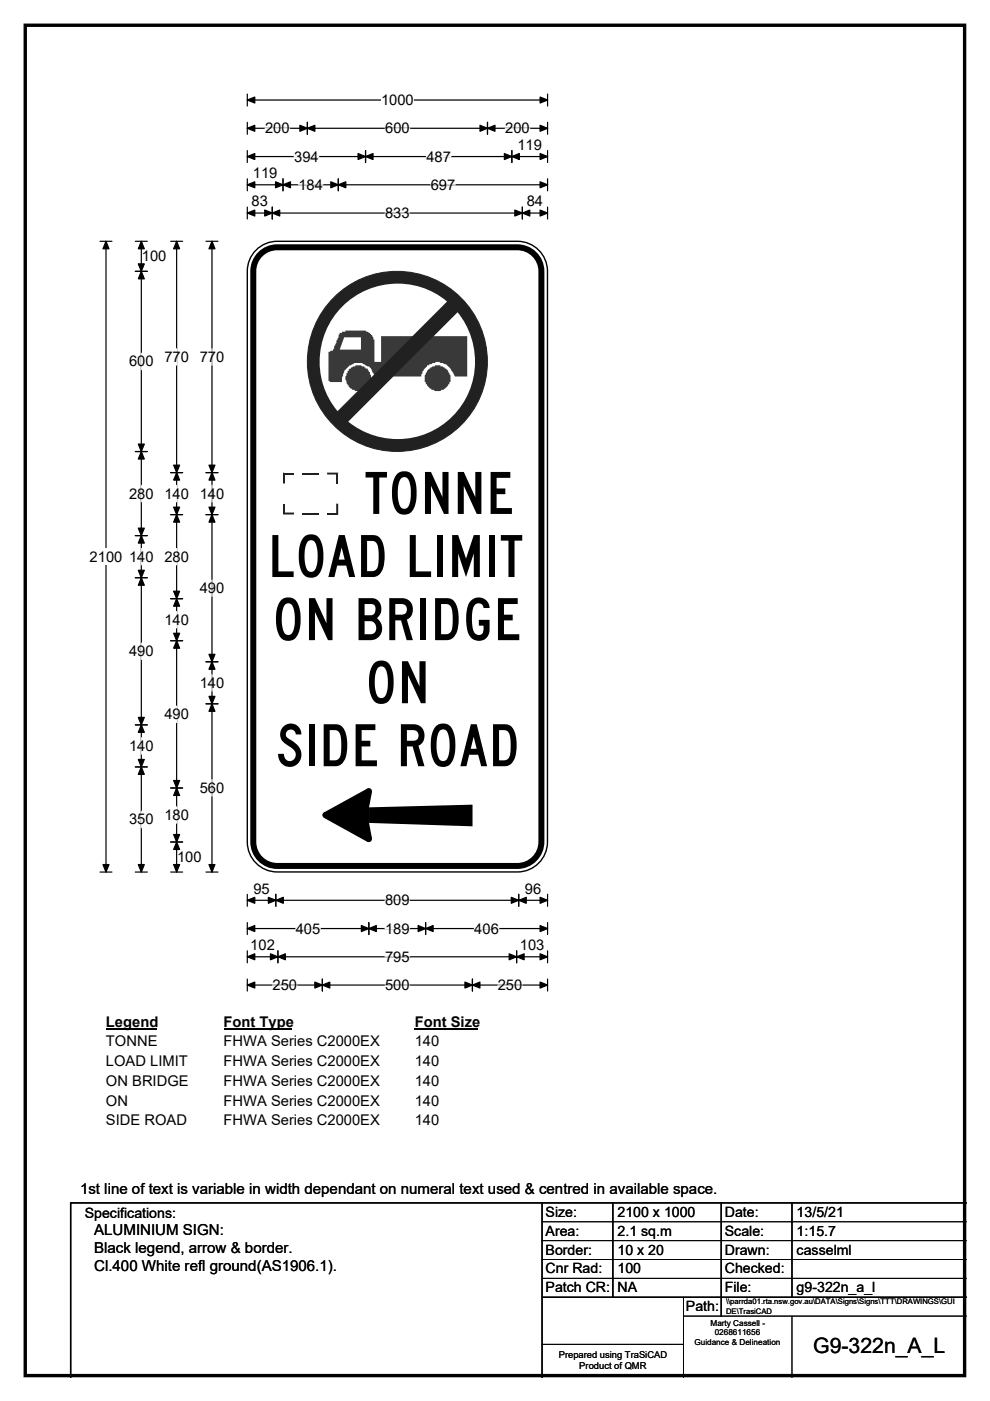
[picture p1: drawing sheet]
<svg xmlns="http://www.w3.org/2000/svg" width="210mm" height="297mm" viewBox="0 0 210 297" stroke-linecap="round" stroke-linejoin="round" font-family="sans-serif">
<path d="M5.4 5.4h199.2v286.3h-199.2z" fill="none" stroke="#000" stroke-width=".72"/>
<path d="M52.5 19.9v2.6M116.1 19.9v2.6M52.5 21.2h63.6" fill="none" stroke="#000" stroke-width=".25"/>
<path d="M52.5 21.2l1.5-.6v1.2zM114.6 20.6l1.5 .6-1.5 .6z" fill="#000" stroke="#000" stroke-width=".25"/>
<path d="M80.8 19.5h7v3.5h-7z" fill="#fff"/>
<g fill="none" stroke="#000" stroke-width=".25">
<path d="M52.5 27.2h63.6M52.5 25.9v2.6M52.5 31.9v2.6M52.5 37.9v2.5M52.5 33.2h63.6M52.5 39.2h63.6M60 37.9v2.5M65.2 25.9v2.6M71.8 37.9v2.5M77.5 31.9v2.6M103.4 25.9v2.6M108.6 31.9v2.6"/>
<path d="M116.1 25.9v2.6M116.1 31.9v2.6M116.1 37.9v2.5M21.2 51.2h2.5M22.5 51.2v133.7M52.5 43.9v2.5M52.5 45.2h63.6M57.7 43.9v2.5M110.8 43.9v2.5M116.1 43.9v2.5M21.2 184.9h2.5M52.5 189.6v2.6"/>
<path d="M52.5 195.6v2.5M52.5 190.9h63.6M52.5 196.9h63.6M58.5 189.6v2.6M78.2 195.6v2.5M90.3 195.6v2.5M110 189.6v2.6M116.1 189.6v2.6M116.1 195.6v2.5M52.5 201.6v2.5M52.5 207.6v2.5M52.5 202.9h63.6"/>
<path d="M52.5 208.9h63.6M58.9 201.6v2.5M68.4 207.6v2.5M100.2 207.6v2.5M109.6 201.6v2.5M116.1 201.6v2.5M116.1 207.6v2.5"/>
</g>
<g fill="#000" stroke="#000" stroke-width=".25">
<path d="M52.5 27.2l1.5-.6v1.2zM52.5 33.2l1.5-.6v1.2zM52.5 39.2l1.5-.7v1.3zM60 39.2l1.6-.7v1.3zM58.4 38.5l1.6 .7-1.6 .6zM65.2 27.2l1.6-.6v1.2zM63.6 26.6l1.6 .6-1.6 .6zM70.2 38.5l1.6 .7-1.6 .6zM71.8 39.2l1.5-.7v1.3zM77.5 33.2l1.6-.6v1.2zM75.9 32.6l1.6 .6-1.6 .6zM101.8 26.6l1.6 .6-1.6 .6z"/>
<path d="M103.4 27.2l1.6-.6v1.2zM107 32.6l1.6 .6-1.6 .6zM108.6 33.2l1.6-.6v1.2zM114.6 26.6l1.5 .6-1.5 .6zM114.6 32.6l1.5 .6-1.5 .6zM114.6 38.5l1.5 .7-1.5 .6zM22.5 51.2l.6 1.5h-1.3zM52.5 45.2l1.5-.7v1.3zM57.7 45.2l1.6-.7v1.3zM56.2 44.5l1.5 .7-1.5 .6zM109.2 44.5l1.6 .7-1.6 .6zM110.8 45.2l1.6-.7v1.3z"/>
<path d="M114.6 44.5l1.5 .7-1.5 .6zM21.8 183.3h1.3l-.6 1.6zM52.5 190.9l1.5-.7v1.3zM52.5 196.9l1.5-.7v1.3zM58.5 190.9l1.6-.7v1.3zM56.9 190.2l1.6 .7-1.6 .6zM78.2 196.9l1.6-.7v1.3zM76.6 196.2l1.6 .7-1.6 .6zM88.7 196.2l1.6 .7-1.6 .6zM90.3 196.9l1.6-.7v1.3zM108.4 190.2l1.6 .7-1.6 .6zM110 190.9l1.6-.7v1.3z"/>
<path d="M114.6 190.2l1.5 .7-1.5 .6zM114.6 196.2l1.5 .7-1.5 .6zM52.5 202.9l1.5-.7v1.3zM52.5 208.9l1.5-.7v1.3zM58.9 202.9l1.6-.7v1.3zM57.4 202.2l1.5 .7-1.5 .6zM68.4 208.9l1.6-.7v1.3zM66.8 208.2l1.6 .7-1.6 .6zM98.6 208.2l1.6 .7-1.6 .6zM100.2 208.9l1.6-.7v1.3zM108 202.2l1.6 .7-1.6 .6zM109.6 202.9l1.6-.7v1.3z"/>
<path d="M114.6 202.2l1.5 .7-1.5 .6zM114.6 208.2l1.5 .7-1.5 .6z"/>
</g>
<g fill="none" stroke="#fff" stroke-width=".25">
<path d="M56.2 27.2h5.2M62.4 33.2h5.2M63.3 39.2h5.2M81.7 27.2h5.2M90.4 33.2h5.3M91.4 39.2h5.2M107.2 27.2h5.2M81.7 45.2h5.2M62.7 196.9h5.2M81.7 190.9h5.2M81.7 196.9h5.2M100.6 196.9h5.2"/>
<path d="M57.8 208.9h5.2M81.7 202.9h5.2M81.7 208.9h5.2M105.6 208.9h5.2"/>
</g>
<path d="M19 116.3h7v3.5h-7z" fill="#fff"/>
<g fill="none" stroke="#000" stroke-width=".25">
<path d="M28.7 57.5h2.5M28.7 51.2h2.5M30 51.2v133.7M36.2 51.2h2.5M37.5 51.2v133.7M43.7 51.2h2.5M45 51.2v133.7M28.7 95.7h2.5M28.7 113.6h2.5M36.2 100.2h2.5M36.2 109.1h2.5M43.7 100.2h2.5"/>
<path d="M43.7 109.1h2.5M28.7 122.5h2.5M36.2 126.9h2.5M36.2 135.8h2.5M28.7 153.7h2.5M43.7 140.3h2.5M43.7 149.2h2.5M28.7 162.6h2.5M36.2 167.1h2.5M36.2 178.5h2.5M28.7 184.9h2.5M36.2 184.9h2.5"/>
<path d="M43.7 184.9h2.5"/>
</g>
<g fill="#000" stroke="#000" stroke-width=".25">
<path d="M30 57.5l.6 1.6h-1.3zM30 51.2l.6 1.5h-1.3zM29.3 55.9h1.3l-.6 1.6zM37.5 51.2l.6 1.5h-1.3zM45 51.2l.6 1.5h-1.3zM29.3 94.1h1.3l-.6 1.6zM30 95.7l.6 1.6h-1.3zM29.3 112h1.3l-.6 1.6zM30 113.6l.6 1.5h-1.3zM37.5 100.2l.6 1.6h-1.3zM36.8 107.5h1.3l-.6 1.6zM36.8 98.6h1.3l-.6 1.6z"/>
<path d="M37.5 109.1l.6 1.6h-1.3zM45 100.2l.6 1.6h-1.3zM44.3 107.5h1.3l-.6 1.6zM44.3 98.6h1.3l-.6 1.6zM45 109.1l.6 1.6h-1.3zM29.3 120.9h1.3l-.6 1.6zM30 122.5l.6 1.6h-1.3zM36.8 125.3h1.3l-.6 1.6zM37.5 126.9l.6 1.6h-1.3zM36.8 134.3h1.3l-.6 1.5zM37.5 135.8l.6 1.6h-1.3zM29.3 152.1h1.3l-.6 1.6z"/>
<path d="M30 153.7l.6 1.6h-1.3zM44.3 138.7h1.3l-.6 1.6zM45 140.3l.6 1.6h-1.3zM44.3 147.6h1.3l-.6 1.6zM45 149.2l.6 1.6h-1.3zM29.3 161h1.3l-.6 1.6zM30 162.6l.6 1.6h-1.3zM36.8 165.5h1.3l-.6 1.6zM37.5 167.1l.6 1.6h-1.3zM36.8 176.9h1.3l-.6 1.6zM37.5 178.5l.6 1.6h-1.3zM29.3 183.3h1.3l-.6 1.6z"/>
<path d="M36.8 183.3h1.3l-.6 1.6zM44.3 183.3h1.3l-.6 1.6z"/>
</g>
<g fill="none" stroke="#fff" stroke-width=".25">
<path d="M30 74.9v3.5M37.5 73.9v3.5M45 73.9v3.5M30 102.9v3.5M30 116.3v3.5M37.5 102.9v3.5M37.5 116.3v3.5M45 102.9v3.5M30 136.4v3.4M37.5 129.6v3.5M45 123v3.4M30 156.4v3.5"/>
<path d="M37.5 149.7v3.5M45 143v3.5M30 172v3.5M37.5 171v3.5M45 165.3v3.5"/>
</g>
<path d="M22.5 214.8h10.7v3.5h-10.7z" fill="#fff"/>
<path d="M22.5 218.1h10.7" fill="none" stroke="#000" stroke-width=".32"/>
<path d="M47.4 214.8h14.4v3.5h-14.4z" fill="#fff"/>
<path d="M47.4 218.1h14.4" fill="none" stroke="#000" stroke-width=".32"/>
<path d="M88 214.8h13.4v3.5h-13.4z" fill="#fff"/>
<path d="M88 218.1h13.4" fill="none" stroke="#000" stroke-width=".32"/>
<g fill="#fff">
<path d="M22.5 219h10.9v3.5h-10.9z"/>
<path d="M47.4 219h33.1v3.5h-33.1z"/>
<path d="M88 219h5.2v3.5h-5.2z"/>
<path d="M22.5 223.2h17.3v3.5h-17.3z"/>
<path d="M47.4 223.2h33.1v3.5h-33.1z"/>
<path d="M88 223.2h5.2v3.5h-5.2z"/>
<path d="M22.5 227.4h17.4v3.5h-17.4z"/>
<path d="M47.4 227.4h33.1v3.5h-33.1z"/>
<path d="M88 227.4h5.2v3.5h-5.2z"/>
<path d="M22.5 231.6h4.6v3.5h-4.6z"/>
<path d="M47.4 231.6h33.1v3.5h-33.1z"/>
<path d="M88 231.6h5.2v3.5h-5.2z"/>
<path d="M22.5 235.8h17.1v3.5h-17.1z"/>
<path d="M47.4 235.8h33.1v3.5h-33.1z"/>
<path d="M88 235.8h5.2v3.5h-5.2z"/>
</g>
<path d="M54.3 53a6.3 6.3 0 0 1 4.5-1.8h50.9a6.4 6.4 0 0 1 6.4 6.3v121a6.4 6.4 0 0 1-6.4 6.4h-50.9a6.4 6.4 0 0 1-6.3-6.4v-121a6.3 6.3 0 0 1 1.8-4.5z" fill-rule="evenodd" fill="#fff" stroke="#fff" stroke-width=".21"/>
<path d="M55.5 53.6a5.1 5.1 0 0 1 3.3-1.2h50.9a5.1 5.1 0 0 1 5.1 5.1v121a5.1 5.1 0 0 1-5.1 5.1h-50.9a5.1 5.1 0 0 1-5.1-5.1v-121a5.1 5.1 0 0 1 1.8-3.9z" fill="none" stroke="#000" stroke-width="1.3"/>
<path d="M54.3 53a6.3 6.3 0 0 1 4.5-1.8h50.9a6.4 6.4 0 0 1 6.4 6.3v121a6.4 6.4 0 0 1-6.4 6.4h-50.9a6.4 6.4 0 0 1-6.3-6.4v-121a6.3 6.3 0 0 1 1.8-4.5z" fill="none" stroke="#000" stroke-width=".3"/>
<g fill="#000">
<path d="M78.3 171.2l21.9-.6v4.6l-21.9-.7z"/>
<path d="M68.7 172.3l9.2-5.1 1 .7-.6 3.3v3.3l.6 3.3-1 .7-9.2-5.1z" fill-rule="evenodd"/>
<circle cx="69" cy="172.8" r=".63"/>
<circle cx="78.3" cy="177.9" r=".63"/>
<circle cx="78.3" cy="167.7" r=".63"/>
</g>
<path d="M60.2 100.4h2.2M64.1 100.4h3.5M69.4 100.4h2.3" fill="none" stroke="#221f20" stroke-width=".4"/>
<path d="M71.5 100.2h.2v.2z" fill="#221f20"/>
<path d="M71.5 106.8v2.3M71.5 100.4v2.1" fill="none" stroke="#221f20" stroke-width=".42"/>
<path d="M71.7 108.9v.2h-.2z" fill="#221f20"/>
<path d="M60 108.9h2.4M64.1 108.9h3.5M69.4 108.9h2.1" fill="none" stroke="#221f20" stroke-width=".42"/>
<path d="M60 108.9l.2 .2h-.2z" fill="#221f20"/>
<path d="M60.2 106.8v2.1M60.2 100.2v2.3" fill="none" stroke="#221f20" stroke-width=".42"/>
<path d="M60 100.2h.2l-.2 .2z" fill="#221f20"/>
<circle cx="84.3" cy="76.6" r="19.1" fill="#24211d" stroke="#24211d" stroke-width=".21"/>
<circle cx="84.3" cy="76.6" r="16.5" fill="#fff"/>
<path d="M73 71.5h3.6v2.6h-4.5zM72.1 70.6h.4v-.3h.8v-.2h4.2l.2 .2 .8 .3v.2h.2v.2h.2v.3l.3 .2v.5h.2v4.7h1.4v-5.4h18.3v8.5h-2.6l-.3-.5a4.3 4.3 0 0 0-2.3-2.3h-.5l-.2-.3h-.7l-.3 .3h-.4l-.3 .2h-.5v.2h-.4v.3l-.7 .7v.2h-.3l-.2 1.2h-10l-.2-.7-.3-.2a1.21 1.21 0 0 0-.9-1.2l-1.2-.7h-1.7l-.2 .2-.7 .2-1.2 1.2-.5 1.5v.9h-2.6v-.2h-.2v-6.2h.2l.3-.2h.4l.3-.5v-.5l.5-.7v-.5l.4-.7v-.5zM91.3 77.9v.2h-.3l-.4 .5-.5 1v1.4h.2v.5h.3a1.3 1.3 0 0 0 .9 .9v.3h.5l.2 .2h1.2l.2-.2h.5v-.3a1.3 1.3 0 0 0 1-.9h.2v-.5h.2v-1.4l-.2-.3a2 2 0 0 0-1.2-1.4l-.2-.2h-.5v-.3h-1.2v.3h-.4zM74.2 78.1l-.2 .5h-.3v.5h-.2v.5l-.2 .2v.7l.2 .3v.4l.2 .5h.3a.81 .81 0 0 0 .7 .7v.3h.4l.3 .2h1.4v-.2h.5l.4-.5h.3l.2-.7h.3v-.5h.2v-1.4l-.2-.3v-.4h-.3l-.2-.5v-.3h-.5l-.2-.4h-.5l-.2-.3h-1.2v.3h-.5l-.5 .2v.2z" fill-rule="evenodd" fill="#353a3c"/>
<path d="M95.5 63.2l2.4 2.1-24.4 24.5-2.4-2.1z" fill="#24211d"/>
<path d="M115 255v37M130 255v20M153 255v24M168 255v20M205 255h-190v37M115 275h90" fill="none" stroke="#000" stroke-width=".3"/>
<path d="M115 259h90M115 263h90M115 267h90M115 271h90M145 279h60M145 275v17M168 279v13M115 285h30" fill="none" stroke="#000" stroke-width=".21"/>
<g font-size="12.4">
<text x="77.3" y="109">TONNE</text>
<text x="56.8" y="122.3">LOAD LIMIT</text>
<text x="57.7" y="135.7">ON BRIDGE</text>
<text x="77.5" y="149.1">ON</text>
<text x="58.4" y="162.5">SIDE ROAD</text>
</g>
<text font-size="4.5" x="172.5" y="286.9">G9-322n_A_L</text>
<g font-size="3.2">
<text x="17" y="253.1">1st line of text is variable in width dependant on numeral text used &amp; centred in available space.</text>
<text x="20" y="261.9">ALUMINIUM SIGN:</text>
<text x="20" y="265.7">Black legend, arrow &amp; border.</text>
<text x="20" y="269.6">Cl.400 White refl ground(AS1906.1).</text>
</g>
<g font-size="3.1">
<text x="80.8" y="22.3">1000</text>
<text x="56.2" y="28.3">200</text>
<text x="81.7" y="28.3">600</text>
<text x="107.2" y="28.3">200</text>
<text x="62.4" y="34.2">394</text>
<text x="90.4" y="34.2">487</text>
<text x="109.7" y="31.8">119</text>
<text x="53.6" y="37.8">119</text>
<text x="63.3" y="40.2">184</text>
<text x="91.4" y="40.2">697</text>
<text x="53.4" y="43.8">83</text>
<text x="81.7" y="46.2">833</text>
<text x="111.7" y="43.8">84</text>
<text x="30.1" y="55.4">100</text>
<text x="27.4" y="77.7">600</text>
<text x="34.9" y="76.7">770</text>
<text x="42.4" y="76.7">770</text>
<text x="27.4" y="105.7">280</text>
<text x="34.9" y="105.7">140</text>
<text x="42.4" y="105.7">140</text>
<text x="19" y="119.1">2100</text>
<text x="27.4" y="119.1">140</text>
<text x="34.9" y="119.1">280</text>
<text x="42.4" y="125.8">490</text>
<text x="34.9" y="132.4">140</text>
<text x="27.4" y="139.1">490</text>
<text x="42.4" y="145.8">140</text>
<text x="34.9" y="152.5">490</text>
<text x="27.4" y="159.2">140</text>
<text x="34.9" y="173.8">180</text>
<text x="42.4" y="168.1">560</text>
<text x="27.4" y="174.8">350</text>
<text x="37.6" y="182.8">100</text>
<text x="53.7" y="189.5">95</text>
<text x="81.7" y="191.9">809</text>
<text x="111.3" y="189.5">96</text>
<text x="62.7" y="197.9">405</text>
<text x="81.7" y="197.9">189</text>
<text x="100.6" y="197.9">406</text>
<text x="53.1" y="201.5">102</text>
<text x="81.7" y="203.9">795</text>
<text x="110.3" y="201.5">103</text>
<text x="57.8" y="209.9">250</text>
<text x="81.7" y="209.9">500</text>
<text x="105.6" y="209.9">250</text>
<text x="22.5" y="217.7">Legend</text>
<text x="22.5" y="221.8">TONNE</text>
<text x="47.4" y="217.7">Font Type</text>
<text x="47.4" y="221.8">FHWA Series C2000EX</text>
<text x="88" y="217.7">Font Size</text>
<text x="88" y="221.8">140</text>
<text x="22.5" y="226">LOAD LIMIT</text>
<text x="47.4" y="226">FHWA Series C2000EX</text>
<text x="88" y="226">140</text>
<text x="22.5" y="230.2">ON BRIDGE</text>
<text x="47.4" y="230.2">FHWA Series C2000EX</text>
<text x="88" y="230.2">140</text>
<text x="22.5" y="234.4">ON</text>
<text x="22.5" y="238.6">SIDE ROAD</text>
<text x="47.4" y="234.4">FHWA Series C2000EX</text>
<text x="47.4" y="238.6">FHWA Series C2000EX</text>
<text x="88" y="234.4">140</text>
<text x="88" y="238.6">140</text>
</g>
<g font-size="3">
<text x="115.7" y="258">Size:</text>
<text x="131" y="258">2100 x 1000</text>
<text x="153.7" y="258">Date:</text>
<text x="169" y="258">13/5/21</text>
<text x="18" y="258.2">Specifications:</text>
<text x="115.7" y="262">Area:</text>
<text x="131" y="262">2.1 sq.m</text>
<text x="153.7" y="262">Scale:</text>
<text x="169" y="262">1:15.7</text>
<text x="115.7" y="266">Border:</text>
<text x="115.7" y="270">Cnr Rad:</text>
<text x="131" y="266">10 x 20</text>
<text x="131" y="270">100</text>
<text x="153.7" y="266">Drawn:</text>
<text x="153.7" y="270">Checked:</text>
<text x="169" y="266">casselml</text>
<text x="115.7" y="274">Patch CR:</text>
<text x="131" y="274">NA</text>
<text x="153.7" y="274">File:</text>
<text x="169" y="274">g9-322n_a_l</text>
<text x="145.5" y="278">Path:</text>
</g>
<g font-size="2">
<text x="118.5" y="287.8">Prepared using TraSiCAD</text>
<text x="122.9" y="290.2">Product of QMR</text>
</g>
<g font-size="1.7">
<text x="150.7" y="281.1">Marty Cassell -</text>
<text x="147.3" y="285.2">Guidance &amp; Delineation</text>
<text x="151.6" y="283.1">0268611656</text>
</g>
<g font-size="1.6">
<text x="154" y="276.6">\\parrda01.rta.nsw.gov.au\DATA\Signs\Signs\TTT\DRAWINGS\GUI</text>
<text x="154" y="278.5">DE\TrasiCAD</text>
</g>
</svg>
